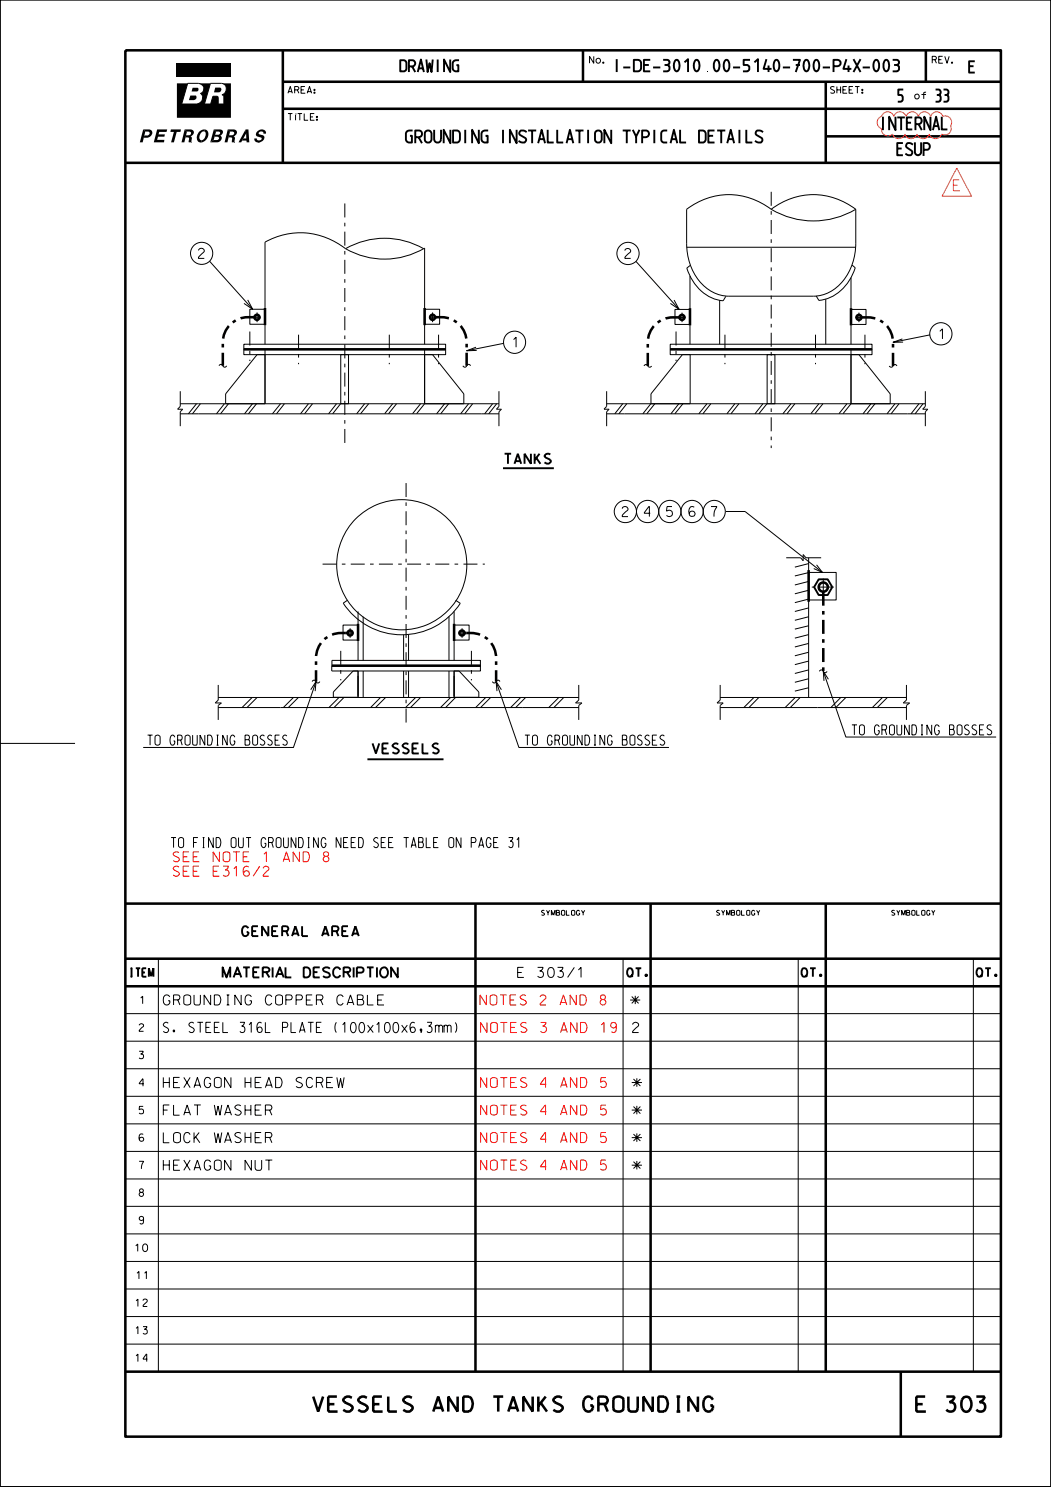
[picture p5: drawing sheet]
<svg xmlns="http://www.w3.org/2000/svg" width="210mm" height="297mm" viewBox="0 0 210 297" stroke-linecap="round" stroke-linejoin="round" font-family="sans-serif">
<path d="M100.5 93.5h10.2M163.6 115.7h1.8l.9 1.6-.9 1.5h-1.8l-.9-1.5zM73.4 151.7h15.2" fill="none" stroke="#000" stroke-width=".38"/>
<g fill="none" stroke="#000" stroke-width=".2">
<path d="M0 0h210v296.9h-210zM39.6 16.6a1.04 1.04 0 0 1 1.1 .9 1.04 1.04 0 0 1-.7 1.2 1.2 1.2 0 0 1 .4 1.3 1.2 1.2 0 0 1-1.2 .8M39.6 16.6h-2.1l-1.2 4.2h2.9M39.6 16.6h.1M43.4 19.2l.2 .3M43.4 19.2h.1M43.6 19.5h.1M44.3 16.6h.1M44.3 16.6a1.19 1.19 0 0 1 .9 1.2 1.19 1.19 0 0 1-.9 1.1l.4 .4M44.3 16.6h-2.2l-1.2 4.2h1.2l.4-1.6h.9M44.7 19.3h.1M44.7 19.3v1.5h-1.1v-1.3"/>
<path d="M210 0v297h-210v-297M39.2 20.8h.1M41.9 52.2l8.6 9.6M49.5 59.9l1 1.9-1.7-1.2M69 49.7a15.7 15.7 0 0 0 15.8-.1v19.2M69 49.7a15.6 15.6 0 0 1 15.6 0M69 49.7a14.3 14.3 0 0 0-16-1.3v20.4M127.1 52.2l8.6 9.6M134.7 59.9l1 1.9-1.8-1.2M137.2 49.4h33.8M137.2 53.5h.1M137.2 53.5a8.9 8.9 0 0 0 7.3 6.6"/>
<path d="M137.9 55.1v13.7M137.9 53l-.7 .5M143.8 60v8.8M145 59.2l-.5 .9M154.1 41.8a16.5 16.5 0 0 0 16.9 0M154.1 41.8a13.7 13.7 0 0 1 16.9 0M154.1 41.8a13.7 13.7 0 0 0-16.9 0v6.8a10.7 10.7 0 0 0 5.5 9.9 6.9 6.9 0 0 0 2.9 .7h16.9a8.8 8.8 0 0 0 8-7l.5-2.7v-7.7M163.1 59.1l.5 .9M165 59.8v9M170 55.5v13.3M170.3 52.9l.6 .6a9 9 0 0 1-7.3 6.5M170.9 53.5h.1"/>
<path d="M36 78.1v3.1l-.5 .5h1l-.5 .5v2.9M43.8 73.1l.4-.3 .5 .5h.4l.2-.2M48.7 68.8h40.3v1h-40.3zM48.7 69.8h40.3v1h-40.3zM49.9 61.8h3.1v3h-3.1zM53 69.8v10.8M53 70.8h-1.6l-6.3 7.9v1.9M68.1 70.8h1.5v9.8h-1.5zM84.8 70.8h1.6l6.3 7.9v1.9M84.8 61.8h3v3h-3zM84.8 69.8v10.8l-1.5 2M92.5 73.1l.4 .2 .6-.5h.3l.2 .3"/>
<path d="M99.7 78.1v3.1l-.5 .5h1l-.5 .5v2.9M100.6 68.6l-7.4 1.5M121.2 78.1v3.1l-.5 .5h1l-.5 .5v2.9M128.7 73.1l.4-.3 .6 .5h.3l.2-.2M133.9 68.8h40.3v1h-40.3zM133.9 69.8h40.3v1h-40.3zM134.9 61.8h3v3h-3zM144.5 60.1h.1M153.3 70.8h1.5v9.8h-1.5zM163.6 60h.1M170 61.8h3v3h-3zM170 70.8h1.6l6.3 7.9v1.9"/>
<path d="M170 69.8v10.8l-1.5 2M177.7 73.1l.2 .2h.3l.6-.5 .4 .3M184.9 78.1v3.1l-.5 .5h1l-.5 .5v2.9M185.8 66.9l-7.4 1.5M36 80.6h63.7M36 82.7h63.7M39.3 80.6l-1.7 2.1M40 80.6l-1.5 2.1M44.8 80.6l-1.5 2.1M45.6 80.6l-1.5 2.1M50.4 80.6l-1.5 2.1M51.3 80.6l-1.7 2.1"/>
<path d="M56.1 80.6l-1.7 2.1M56.8 80.6l-1.6 2.1M61.6 80.6l-1.6 2.1M62.4 80.6l-1.5 2.1M67.2 80.6l-1.5 2.1M68.1 80.6l-1.6 2.1M72.8 80.6l-1.5 2.1M73.7 80.6l-1.7 2.1M78.5 80.6l-1.6 2M79.2 80.6l-1.6 2M84 80.6l-1.6 2M88.8 80.6l-1.6 2.1"/>
<path d="M89.6 80.6l-1.5 2.1M93.6 80.6l-1.6 2.1M94.4 80.6l-1.5 2.1M98.4 80.6l-1.6 2.1M99.2 80.6l-1.6 2.1M121.2 80.6h63.7M121.2 82.7h63.7M124.4 80.6l-1.6 2.1M125.2 80.6l-1.6 2.1M130 80.6l-1.6 2.1M130.1 80.6v-1.9l6.2-7.9h1.6v9.8M130.8 80.6l-1.6 2.1"/>
<path d="M135.6 80.6l-1.5 2.1M136.5 80.6l-1.7 2.1M141.3 80.6l-1.7 2.1M142 80.6l-1.6 2.1M146.8 80.6l-1.6 2.1M147.6 80.6l-1.6 2.1M152.4 80.6l-1.6 2.1M153.2 80.6l-1.6 2.1M158 80.6l-1.6 2.1M158.8 80.6l-1.6 2.1M163.6 80.6l-1.6 2M164.4 80.6l-1.6 2"/>
<path d="M169.2 80.6l-1.6 2M174 80.6l-1.6 2.1M174.8 80.6l-1.6 2.1M178.8 80.6l-1.6 2.1M179.6 80.6l-1.6 2.1M183.6 80.6l-1.6 2.1M184.4 80.6l-1.6 2.1M69.4 119.9l-.8 .6a14 14 0 0 0 23.4 0l-.9-.6M145.1 102.2h3.8l15.4 12.1M157.1 111.4h2.9l.5 .6v-1.2l.5 .6h3.1M161.6 114.3h5.5v5.5h-5.5zM161.6 111.4v27.9"/>
<path d="M161.6 112.6l-2.8 .7M161.6 114.4l-2.8 .6M161.6 116.1l-2.8 .7M161.6 117.9l-2.8 .7M161.6 119.7l-2.8 .7M163.2 112.8l1.1 1.5-1.7-.7M43.6 139.3h72M43.6 136.8v3l-.6 .6h1.2l-.6 .5v2.9M50.4 139.3l-2 2M51.4 139.3l-2 2M58.6 139.3l-2 2M59.6 139.3l-2 2"/>
<path d="M62.1 137.8l1-1.7-.1 1.9M62.4 136.1l.4-.2 .3 .2M63.1 136.1l-4.5 13.2h-30M63.1 136.1l.4 .3 .4-.3M66.3 133h29.7v1h-29.7zM66.3 131.9h29.7v1.1h-29.7zM67.7 139.3l-2 2M68.5 124.8h3v3h-3zM68.7 139.3l-2 2M71.5 134h-.9l-4 4.2v1.1h4.9M71.5 122.1v9.8M71.5 134v5.3"/>
<path d="M72.6 123.2v8.7M72.6 134v5.3M76 139.3l-2 2M77 139.3l-2 2M80.6 126.8v5.1M80.6 134v5.3M81.6 126.7v5.2M81.6 134v5.3M83 139.3l-2 2M84 139.3l-2 2M89.7 123.2v8.7M89.7 134v5.3"/>
<path d="M90 139.3l-2 2M90.7 134h1l4 4.2v1.1h-5M90.7 124.8h3v3h-3zM90.7 122.1v9.8M90.7 134v5.3M91 139.3l-2 2M97 139.3l-2 2M98 139.3l-2 2M98.4 136.1l.3 .3 .4-.3M99.1 136.1l4.6 13.2h30M99.1 136.1l.4-.2 .4 .2M100.2 137.8l-1.1-1.7 .2 1.9"/>
<path d="M104 139.3l-2 2M105 139.3l-2 2M111.7 139.3l-2.1 2M112.6 139.3l-1.9 2M115.6 136.8v3l-.6 .6h1.3l-.7 .5v2.9M143.9 139.3h37.2M143.9 136.8v3l-.6 .6h1.2l-.6 .5v2.9M150.6 139.3l-2 2M151.6 139.3l-2 2M158.9 139.3l-2 2M159.9 139.3l-2 2M161.6 121.4l-2.8 .7"/>
<path d="M161.6 125l-2.8 .7M161.6 126.7l-2.8 .8M161.6 128.5l-2.8 .7M161.6 130.3l-2.8 .7M161.6 123.2l-2.8 .7M161.6 133.8l-2.8 .7M161.6 135.6l-2.8 .7M161.6 137.4l-2.8 .6M161.6 132l-2.8 .7M163.7 134.1l.4-.3 .4 .3M164.5 134.1l4.5 13.1h30M164.5 134.1l.4 .3 .3-.3"/>
<path d="M165.5 135.7l-1-1.6 .1 1.9M168 139.3l-2 2M169 139.3l-2 2M176.3 139.3l-2 2M177.3 139.3l-2 2M181.1 136.8v3l-.6 .6h1.3l-.7 .5v2.9M0 148.5h15M43.6 141.3h72M143.9 141.3h37.2M209.9 148.5h.1M31.6 191.5v82.5M124.5 191.5v82.5"/>
<path d="M159.5 191.5v82.5M194.5 191.5v82.5M25 219h175M25 213.5h175M25 202.5h175M25 208h175M25 235.5h175M25 230h175M25 224.5h175M25 257.5h175M25 252h175M25 246.4h175"/>
<path d="M25 240.9h175M25 263h175M25 268.5h175"/>
<circle cx="40.3" cy="50.6" r="2.21"/>
<circle cx="125.5" cy="50.6" r="2.22"/>
<circle cx="102.8" cy="68.4" r="2.21"/>
<circle cx="188" cy="66.7" r="2.22"/>
<circle cx="80.3" cy="112.8" r="13"/>
<circle cx="125" cy="102.2" r="2.22"/>
<circle cx="129.4" cy="102.2" r="2.23"/>
<circle cx="133.8" cy="102.2" r="2.23"/>
<circle cx="138.3" cy="102.2" r="2.23"/>
<circle cx="142.7" cy="102.2" r="2.22"/>
</g>
<g fill="none" stroke="#000" stroke-width=".2" stroke-dasharray="2.8 1.1 .7 1.1" stroke-linecap="butt">
<path d="M154.1 38.3v51.2M68.9 40.6v48.2M49.9 66.2v5.9M50.8 63.4h1.3M51.4 62.4v1.9M59.7 66.8v5.9M77.8 66.8v5.9M86.4 62.4v1.9M87.3 63.4h-1.6M87.6 66.8v5.9M135.1 66.2v5.9M135.4 63.4h1.6"/>
<path d="M136.3 62.4v1.9M144.9 66.8v5.9M162.9 66.8v5.9M171.6 62.4v1.9M172.5 63.4h-1.6M172.8 66.8v5.9M64.5 112.7h32.4M164.5 115.6v3.5M166.6 117.3h-4.4M68.1 130v5.9M69.1 126.4h1.6M70 125.5v1.9"/>
<path d="M92.3 125.5v1.9M93.2 126.4h-1.6M94.2 130v5.9M81.1 144.3v-48.3"/>
</g>
<g fill="none" stroke="#000" stroke-width=".51">
<path d="M25 10.1h175v276.8h-175zM56.5 16.3h143.5M56.5 10.1v22.4M116.5 10.1v6.2M165 16.3v16.2M185 10.1v6.2M25 32.5h175M56.5 21.7h143.5M165 27.2h35M48.7 69.8h40.3M53 61.5v3.4M84.8 61.5v3.4"/>
<path d="M133.9 69.8h40.3M137.9 61.6v3.4M170 61.6v3.4M161.6 113.9v6.3M66.3 133h29.7M71.5 124.6v3.4M90.7 124.6v3.4M25 180.5h175M25 191.5h175M25 197h175M95 180.5v93.5M130 180.5v93.5"/>
<path d="M165 180.5v93.5M25 274h175M180 274v12.9"/>
<circle cx="51.3" cy="63.4" r=".51"/>
<circle cx="86.4" cy="63.4" r=".5"/>
<circle cx="136.3" cy="63.4" r=".5"/>
<circle cx="171.6" cy="63.4" r=".5"/>
<circle cx="164.5" cy="117.3" r=".92"/>
<circle cx="70" cy="126.4" r=".5"/>
<circle cx="92.3" cy="126.4" r=".5"/>
</g>
<path d="M50.8 63.4a5.3 5.3 0 0 0-6.2 3.8l-.1 1.2v4.7M86.9 63.4a5.3 5.3 0 0 1 6.1 3.3l.2 1.7v4.7M87.3 63.4h-.4M135.7 63.4a5.4 5.4 0 0 0-5.8 2.8l-.4 1.6-.1 5.3M172.1 63.4a5.4 5.4 0 0 1 5.8 2.8l.5 1.6v5.3M164.5 118.2v15.9M69.1 126.4h.4M69.1 126.4a5.1 5.1 0 0 0-6 5v4.7M93.2 126.4a5.1 5.1 0 0 1 5.9 5v4.7M93.2 126.4h-.4" fill="none" stroke="#000" stroke-width=".51" stroke-dasharray="2.8 1.1 .7 1.1" stroke-linecap="butt"/>
<g fill="#000">
<path d="M35.3 12.7h10.8v2.6h-10.8z"/>
<path d="M38 19.1l1.1-.1a.53 .53 0 0 1 .1 .6 .53 .53 0 0 1-.5 .4h-1z" fill-rule="evenodd"/>
<path d="M38.5 17.5h.9a.39 .39 0 0 1 .3 .4 .39 .39 0 0 1-.3 .4h-1.1z" fill-rule="evenodd"/>
<path d="M43 17.5h1a.53 .53 0 0 1 .2 .6 .53 .53 0 0 1-.5 .3h-.9z" fill-rule="evenodd"/>
<path d="M28.6 25.9l.4 .4-.5 2.1h-.6z" fill-rule="evenodd"/>
<path d="M28.6 25.9h1.2a.77 .77 0 0 1 .7 .7 .77 .77 0 0 1-.7 .8l-1.1 .1 .2-.4h.5a.43 .43 0 0 0 .5-.3 .43 .43 0 0 0-.2-.5h-.7z" fill-rule="evenodd"/>
<path d="M31.4 25.9h2l-.1 .4h-1.5l-.1 .5h1.2l-.1 .5h-1.2l-.2 .6h1.4v.5h-2.1z" fill-rule="evenodd"/>
<path d="M34.1 25.9h2.1l-.1 .4h-.8l-.6 2.1h-.5l.5-2.1h-.7z" fill-rule="evenodd"/>
<path d="M35.3 16.6h2.2l-1.2 4.2h2.9a1.2 1.2 0 0 0 1.2-.8 1.2 1.2 0 0 0-.4-1.3 1.04 1.04 0 0 0 .7-1.2 1.04 1.04 0 0 0-1.1-.9h2.5l-1.2 4.2h1.2l.4-1.6 1 .1 .1 1.5h1.1v-1.5l-.4-.4a1.19 1.19 0 0 0 .9-1.1 1.19 1.19 0 0 0-.9-1.2h1.8v6.9h-10.8z" fill-rule="evenodd"/>
<path d="M36.9 25.9l.5 .4-.6 2.1h-.5z" fill-rule="evenodd"/>
<path d="M36.9 25.9h1.2a.65 .65 0 0 1 .7 .5 .65 .65 0 0 1-.5 .7l-.2 .1a1.15 1.15 0 0 1 .1 1.2h-.5v-.1a.6 .6 0 0 0-.2-.9h-.5l.2-.4h.5a.39 .39 0 0 0 .5-.2 .39 .39 0 0 0-.3-.5h-.5z" fill-rule="evenodd"/>
<path d="M38.2 28.4l.1 .1z" fill-rule="evenodd"/>
<path d="M39.9 26.2l.9-.3v.4a.85 .85 0 0 0-1 .9v.4l.4 .4 .1 .5a.96 .96 0 0 1-1-.6 .96 .96 0 0 1 .1-1z" fill-rule="evenodd"/>
<path d="M40.8 25.9a1.02 1.02 0 0 1 .9 .6 1.02 1.02 0 0 1-.3 1.1l-.6 .6-.5 .3-.1-.5a1.09 1.09 0 0 0 .6-1.8z" fill-rule="evenodd"/>
<path d="M42.7 25.9l.5 .4-.5 1.7-.7 .4z" fill-rule="evenodd"/>
<path d="M42.7 25.9h1.3a.62 .62 0 0 1 .6 .6 .62 .62 0 0 1-.6 .6 .78 .78 0 0 1 .2 .9 .78 .78 0 0 1-.8 .4h-1.4l.7-.4h.7a.33 .33 0 0 0 .4-.3 .33 .33 0 0 0-.3-.4h-.6l.1-.4h.6a.33 .33 0 0 0 .4-.2 .33 .33 0 0 0-.3-.4h-.5z" fill-rule="evenodd"/>
<path d="M45.5 25.9l.5 .4-.6 2.1h-.5z" fill-rule="evenodd"/>
<path d="M45.5 25.9h1.2a.69 .69 0 0 1 .7 .7 .69 .69 0 0 1-.7 .6l.3 .4-.2 .8h-.5v-.1a.62 .62 0 0 0-.2-.9h-.4l.1-.4h.5a.39 .39 0 0 0 .5-.2 .39 .39 0 0 0-.3-.5h-.5z" fill-rule="evenodd"/>
<path d="M46.8 28.4l.1 .1z" fill-rule="evenodd"/>
<path d="M49.1 25.9l.1 .8-1 1.7h-.5z" fill-rule="evenodd"/>
<path d="M49.1 25.9h.5l.2 2.5h-.5l-.1-.3h-.8l.2-.4h.6z" fill-rule="evenodd"/>
<path d="M51.5 26.2a.89 .89 0 0 1 1-.4 .89 .89 0 0 1 .6 .9h-.5a.44 .44 0 0 0-.5-.5 .44 .44 0 0 0-.3 .6h.1a.79 .79 0 0 1 .9 .7 .79 .79 0 0 1-.8 .9 .77 .77 0 0 1-.8 0 .77 .77 0 0 1-.4-.8l.5 .1a.47 .47 0 0 0 .5 .3 .47 .47 0 0 0 .5-.4l-.4-.2a.66 .66 0 0 1-.8-.4 .66 .66 0 0 1 .4-.8z" fill-rule="evenodd"/>
<path d="M51.7 28.4l.1 .1z" fill-rule="evenodd"/>
</g>
<path d="M176.1 23.2a1.29 1.29 0 0 1 1.3-.9 1.29 1.29 0 0 1 1.2 .9 1.27 1.27 0 0 1 1.2-.9 1.27 1.27 0 0 1 1.2 .9 1.27 1.27 0 0 1 1.3-.9 1.27 1.27 0 0 1 1.2 .9 1.29 1.29 0 0 1 1.2-.9 1.29 1.29 0 0 1 1.2 .9 1.27 1.27 0 0 1 1.3-.9 1.27 1.27 0 0 1 1.2 .9 1.29 1.29 0 0 1 1.5 .4 1.29 1.29 0 0 1 0 1.5M176.1 25.7a1.29 1.29 0 0 0 .7 1.3 1.29 1.29 0 0 0 1.5-.2 1.29 1.29 0 0 0 1.3 .9 1.29 1.29 0 0 0 1.2-.9 1.27 1.27 0 0 0 1.2 .9 1.27 1.27 0 0 0 1.2-.9 1.27 1.27 0 0 0 1.2 .9 1.27 1.27 0 0 0 1.3-.9 1.29 1.29 0 0 0 1.2 .9 1.29 1.29 0 0 0 1.2-.9M191.2 33.6l2.9 5.6h-5.9z" fill="none" stroke="#ff7f00" stroke-width=".2"/>
<g font-size="3">
<text x="62.6" y="281.9">VESSELS AND TANKS GROUNDING</text>
<text x="183.1" y="281.9">E 303</text>
</g>
<g font-size="2.7">
<text x="179.4" y="20.4">5</text>
<text x="186.9" y="20.4">33</text>
<text x="81" y="28.6">GROUNDING INSTALLATION TYPICAL DETAILS</text>
<text x="175.8" y="26">INTERNAL</text>
<text x="179.2" y="31.1">ESUP</text>
</g>
<text font-size="2.6" x="122.5" y="14.4">I-DE-3010.00-5140-700-P4X-003</text>
<g font-size="2.5">
<text x="79.8" y="14.4">DRAWING</text>
<text x="193.5" y="14.6">E</text>
</g>
<text font-size="2.2" fill="#ff7f00" x="190.5" y="38.1">E</text>
<g font-size="2">
<text x="39.6" y="51.6">2</text>
<text x="124.8" y="51.6">2</text>
<text x="95" y="68.7" transform="rotate(169 95 68.7)">E</text>
<text x="102.4" y="69.4">1</text>
<text x="180.2" y="67" transform="rotate(169 180.2 67)">E</text>
<text x="187.6" y="67.7">1</text>
<text x="100.8" y="92.6">TANKS</text>
<text x="124.3" y="103.2">2</text>
<text x="128.7" y="103.2">4</text>
<text x="133.2" y="103.2">5</text>
<text x="137.6" y="103.2">6</text>
<text x="142.1" y="103.2">7</text>
<text x="29.5" y="148.8">TO GROUNDING BOSSES</text>
<text x="104.9" y="148.8">TO GROUNDING BOSSES</text>
<text x="170.2" y="146.8">TO GROUNDING BOSSES</text>
<text x="74.4" y="150.5">VESSELS</text>
<text x="34.2" y="169.3">TO FIND OUT GROUNDING NEED SEE TABLE ON PAGE 31</text>
<text x="48.4" y="187">GENERAL AREA</text>
<text x="44.5" y="195.2">MATERIAL DESCRIPTION</text>
<text x="103.4" y="195.2">E 303/1</text>
<text x="32.6" y="200.7">GROUNDING COPPER CABLE</text>
<text x="126.1" y="200.7">*</text>
<text x="32.6" y="206.2">S. STEEL 316L PLATE (100x100x6,3mm)</text>
<text x="126.4" y="206.2">2</text>
<text x="32.6" y="217.2">HEXAGON HEAD SCREW</text>
<text x="126.4" y="217.2">*</text>
<text x="32.6" y="222.7">FLAT WASHER</text>
<text x="126.4" y="222.7">*</text>
<text x="32.6" y="228.2">LOCK WASHER</text>
<text x="32.6" y="233.7">HEXAGON NUT</text>
<text x="126.4" y="228.2">*</text>
<text x="126.4" y="233.7">*</text>
</g>
<g font-size="2" fill="#f00">
<text x="34.6" y="172.1">SEE NOTE 1 AND 8</text>
<text x="34.6" y="175">SEE E316/2</text>
<text x="95.9" y="200.7">NOTES 2 AND 8</text>
<text x="96" y="206.2">NOTES 3 AND 19</text>
<text x="96" y="217.2">NOTES 4 AND 5</text>
<text x="96" y="222.7">NOTES 4 AND 5</text>
<text x="96" y="228.2">NOTES 4 AND 5</text>
<text x="96" y="233.7">NOTES 4 AND 5</text>
</g>
<g font-size="1.7">
<text x="25.8" y="195.1">ITEM</text>
<text x="125.3" y="195.1">QT.</text>
<text x="160.1" y="195.1">QT.</text>
<text x="195.1" y="195.1">QT.</text>
</g>
<g font-size="1.5">
<text x="28" y="200.5">1</text>
<text x="27.8" y="206">2</text>
<text x="27.8" y="211.5">3</text>
<text x="27.8" y="217">4</text>
<text x="27.8" y="228">6</text>
<text x="27.8" y="222.5">5</text>
<text x="27.8" y="233.5">7</text>
<text x="27.8" y="239">8</text>
<text x="27.8" y="244.5">9</text>
<text x="27" y="250">10</text>
<text x="27.3" y="255.5">11</text>
<text x="27.1" y="261">12</text>
<text x="27.1" y="266.5">13</text>
<text x="27.1" y="271.9">14</text>
</g>
<g font-size="1.3">
<text x="117.8" y="12.6">No.</text>
<text x="186.3" y="12.6">REV.</text>
<text x="57.5" y="18.6">AREA:</text>
<text x="165.9" y="18.6">SHEET:</text>
<text x="182.8" y="19.8">of</text>
<text x="57.5" y="24">TÍTLE:</text>
</g>
<g font-size="1">
<text x="108.2" y="182.8">SYMBOLOGY</text>
<text x="143.2" y="182.8">SYMBOLOGY</text>
<text x="178.2" y="182.8">SYMBOLOGY</text>
</g>
</svg>
